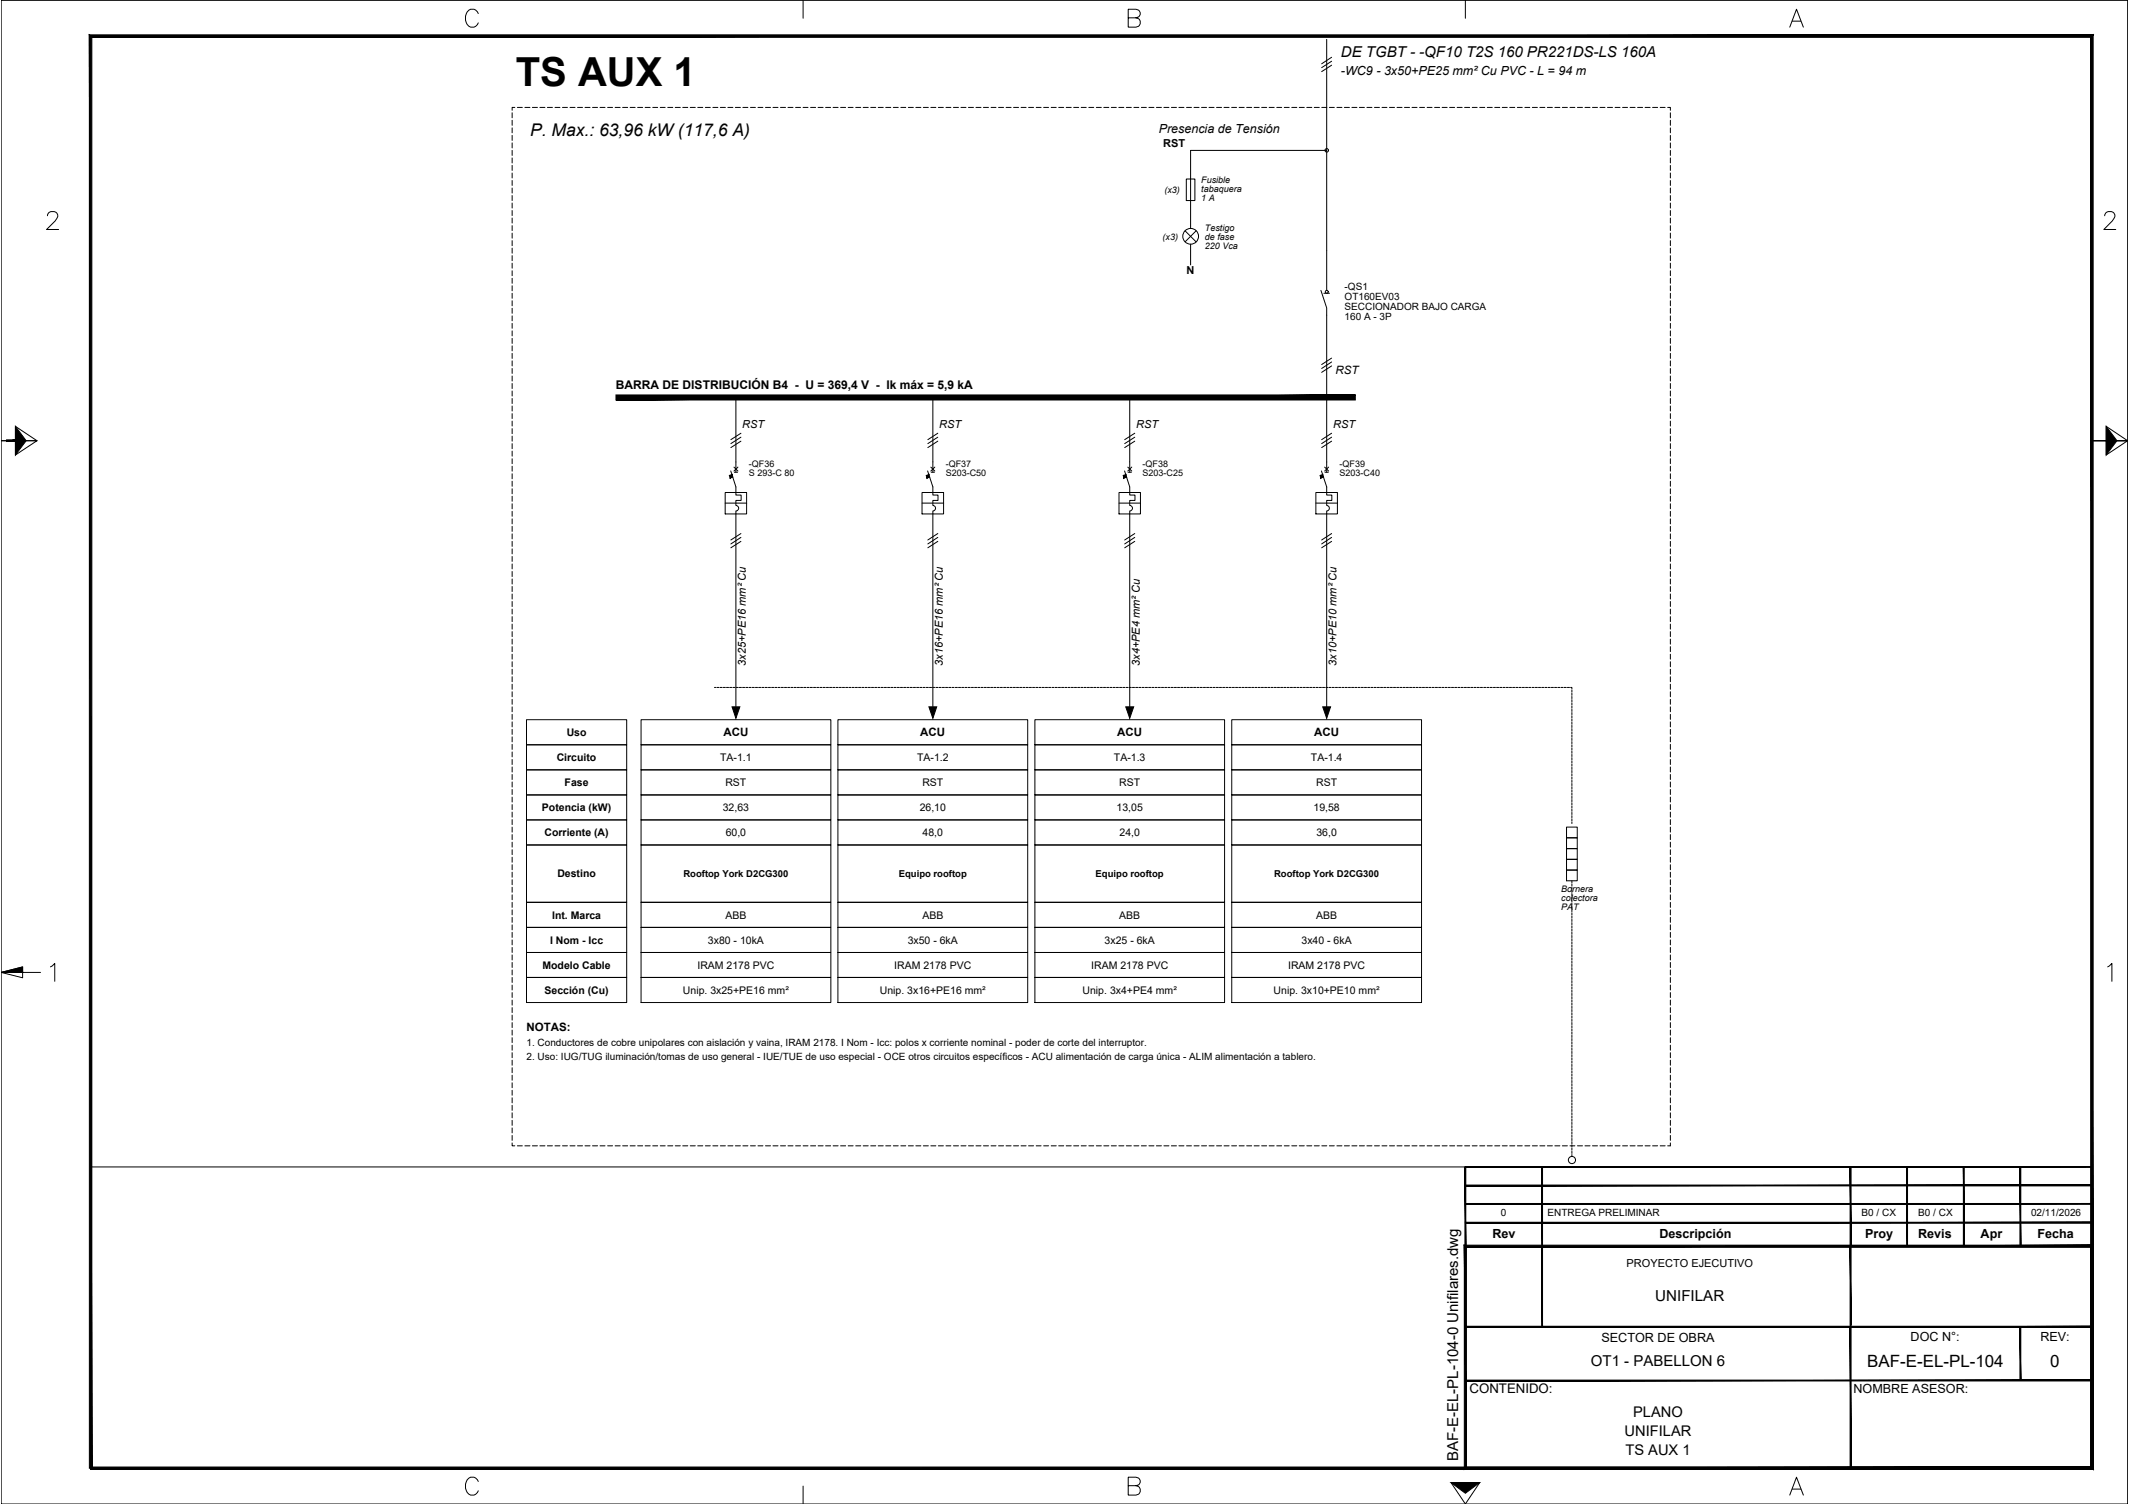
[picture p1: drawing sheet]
<svg xmlns="http://www.w3.org/2000/svg" width="841mm" height="594mm" viewBox="0 0 841 594" stroke-linecap="round" stroke-linejoin="round" font-family="sans-serif">
<!-- layer: UNI-MARCO -->
<g fill="none" stroke="#000" stroke-width=".4">
<path d="M202.3 44.5v2M202.3 47.5v2M202.3 50.5v2M202.3 53.5v2M202.3 56.4v2M202.3 59.4v2M203.4 42.4h-1.1v1.2M204.4 42.4h1.9M207.3 42.4h2M210.3 42.4h2M213.3 42.4h2M216.2 42.4h2"/>
<path d="M219.2 42.4h2M222.2 42.4h2M225.2 42.4h2M228.1 42.4h2M231.1 42.4h2M234.1 42.4h2M237 42.4h2M240 42.4h2M243 42.4h2M246 42.4h1.9M248.9 42.4h2M251.9 42.4h2"/>
<path d="M254.8 42.4h2M257.9 42.4h1.9M260.8 42.4h2M263.8 42.4h2M266.7 42.4h2M269.7 42.4h2M272.7 42.4h2M275.6 42.4h2M278.6 42.4h2M281.6 42.4h2M284.6 42.4h2M287.5 42.4h2"/>
<path d="M290.5 42.4h2M293.5 42.4h1.9M296.5 42.4h1.9M299.4 42.4h2M302.4 42.4h2M305.4 42.4h1.9M308.3 42.4h2M311.3 42.4h2M314.3 42.4h1.9M317.2 42.4h2M320.2 42.4h2M323.2 42.4h2"/>
<path d="M326.1 42.4h2M329.1 42.4h2M332.1 42.4h2M335.1 42.4h1.9M338 42.4h2M341 42.4h2M344 42.4h1.9M346.9 42.4h2M349.9 42.4h2M352.9 42.4h1.9M355.9 42.4h1.9M358.8 42.4h2"/>
<path d="M361.8 42.4h2M364.7 42.4h2M367.7 42.4h2M370.7 42.4h2M373.7 42.4h1.9M376.6 42.4h2M379.6 42.4h2M382.6 42.4h2M385.5 42.4h2M388.5 42.4h2M391.5 42.4h1.9M394.5 42.4h2"/>
<path d="M397.4 42.4h2M400.4 42.4h2M403.4 42.4h1.9M406.3 42.4h2M409.3 42.4h2M412.3 42.4h1.9M415.2 42.4h2M418.2 42.4h2M421.2 42.4h2M424.1 42.4h2M427.1 42.4h2M430.1 42.4h2"/>
<path d="M433.1 42.4h2M436 42.4h2M439 42.4h2M442 42.4h1.9M444.9 42.4h2M447.9 42.4h2M450.9 42.4h1.9M453.9 42.4h1.9M456.8 42.4h2M459.8 42.4h2M462.7 42.4h2M465.7 42.4h2"/>
<path d="M468.7 42.4h2M471.7 42.4h2M474.6 42.4h2M477.6 42.4h2M480.6 42.4h2M483.5 42.4h2M486.5 42.4h2M489.5 42.4h2M492.5 42.4h2M495.4 42.4h2M498.4 42.4h2M501.4 42.4h1.9"/>
<path d="M504.4 42.4h1.9M507.3 42.4h2M510.3 42.4h2M513.2 42.4h2M516.2 42.4h2M519.2 42.4h2M522.1 42.4h2M525.1 42.4h2M528.1 42.4h2M531.1 42.4h2M534 42.4h2M537 42.4h2"/>
<path d="M540 42.4h2M543 42.4h1.9M545.9 42.4h2M548.9 42.4h2M551.9 42.4h1.9M554.8 42.4h2M557.8 42.4h2M560.8 42.4h1.9M563.8 42.4h1.9M566.7 42.4h2M569.7 42.4h2M572.6 42.4h2"/>
<path d="M575.6 42.4h2M578.6 42.4h2M581.6 42.4h1.9M584.5 42.4h2M587.5 42.4h2M590.5 42.4h2M593.4 42.4h2M596.4 42.4h2M599.4 42.4h1.9M602.4 42.4h1.9M605.3 42.4h2M608.3 42.4h2"/>
<path d="M611.3 42.4h1.9M614.2 42.4h2M617.2 42.4h2M620.2 42.4h1.9M623.1 42.4h2M626.1 42.4h2M629.1 42.4h2M632 42.4h2M635 42.4h2M638 42.4h2M641 42.4h1.9M643.9 42.4h2"/>
<path d="M646.9 42.4h2M649.9 42.4h1.9M652.8 42.4h2M655.8 42.4h2M658.8 42.4h1v1.2M659.8 44.5v2M659.8 47.5v2M659.8 50.5v2M659.8 53.5v2M659.8 56.4v2M659.8 59.4v2M202.3 62.4v2"/>
<path d="M202.3 65.3v2M202.3 68.3v2M202.3 71.3v2M202.3 74.3v2M202.3 77.2v2M659.8 62.4v2M659.8 65.3v2M659.8 68.3v2M659.8 71.3v2M659.8 74.3v2M659.8 77.2v2M202.3 80.2v2"/>
<path d="M202.3 83.2v1.9M202.3 86.1v2M202.3 89.1v2M202.3 92.1v2M202.3 95.1v1.9M202.3 98v2M659.8 80.2v2M659.8 83.2v1.9M659.8 86.1v2M659.8 89.1v2M659.8 92.1v2M659.8 95.1v1.9"/>
<path d="M659.8 98v2M202.3 101v2M202.3 103.9v2M202.3 106.9v2M202.3 109.9v2M202.3 112.9v2M202.3 115.8v2M202.3 118.8v2M659.8 101v2M659.8 103.9v2M659.8 106.9v2M659.8 109.9v2"/>
<path d="M659.8 112.9v2M659.8 115.8v2M659.8 118.8v2M202.3 121.8v2M202.3 124.8v1.9M202.3 127.7v2M202.3 130.7v2M202.3 133.7v2M202.3 136.6v2M202.3 139.6v2M659.8 121.8v2M659.8 124.8v1.9"/>
<path d="M659.8 127.7v2M659.8 130.7v2M659.8 133.7v2M659.8 136.6v2M659.8 139.6v2M202.3 142.6v1.9M202.3 145.6v1.9M202.3 148.5v2M202.3 151.5v2M202.3 154.4v2M202.3 157.4v2M659.8 142.6v1.9"/>
<path d="M659.8 145.6v1.9M659.8 148.5v2M659.8 151.5v2M659.8 154.4v2M659.8 157.4v2M202.3 160.4v2M202.3 163.4v1.9M202.3 166.3v2M202.3 169.3v2M202.3 172.3v2M202.3 175.2v2M202.3 178.2v2"/>
<path d="M659.8 160.4v2M659.8 163.4v1.9M659.8 166.3v2M659.8 169.3v2M659.8 172.3v2M659.8 175.2v2M659.8 178.2v2M202.3 181.2v1.9M202.3 184.2v1.9M202.3 187.1v2M202.3 190.1v2M202.3 193.1v1.9"/>
<path d="M202.3 196v2M202.3 199v2M659.8 181.2v1.9M659.8 184.2v1.9M659.8 187.1v2M659.8 190.1v2M659.8 193.1v1.9M659.8 196v2M659.8 199v2M202.3 202v1.9M202.3 204.9v2M202.3 207.9v2"/>
<path d="M202.3 210.9v2M202.3 213.8v2M202.3 216.8v2M202.3 219.8v2M659.8 202v1.9M659.8 204.9v2M659.8 207.9v2M659.8 210.9v2M659.8 213.8v2M659.8 216.8v2M659.8 219.8v2M202.3 222.8v1.9"/>
<path d="M202.3 225.7v2M202.3 228.7v2M202.3 231.7v2M202.3 234.6v2M202.3 237.6v2M659.8 222.8v1.9M659.8 225.7v2M659.8 228.7v2M659.8 231.7v2M659.8 234.6v2M659.8 237.6v2M202.3 240.6v1.9"/>
<path d="M202.3 243.6v1.9M202.3 246.5v2M202.3 249.5v2M202.3 252.4v2M202.3 255.4v2M202.3 258.4v2M659.8 240.6v1.9M659.8 243.6v1.9M659.8 246.5v2M659.8 249.5v2M659.8 252.4v2M659.8 255.4v2"/>
<path d="M659.8 258.4v2M202.3 261.4v2M202.3 264.3v2M202.3 267.3v2M202.3 270.3v2M202.3 273.2v2M202.3 276.2v2M202.3 279.2v1.9M659.8 261.4v2M659.8 264.3v2M659.8 267.3v2M659.8 270.3v2"/>
<path d="M659.8 273.2v2M659.8 276.2v2M659.8 279.2v1.9M202.3 282.2v2M202.3 285.1v2M202.3 288.1v2M202.3 291.1v1.9M202.3 294v2M202.3 297v2M202.3 300v2M659.8 282.2v2M659.8 285.1v2"/>
<path d="M659.8 288.1v2M659.8 291.1v1.9M659.8 294v2M659.8 297v2M659.8 300v2M202.3 303v1.9M202.3 305.9v2M202.3 308.9v2M202.3 311.8v2M202.3 314.8v2M202.3 317.8v2M659.8 303v1.9"/>
<path d="M659.8 305.9v2M659.8 308.9v2M659.8 311.8v2M659.8 314.8v2M659.8 317.8v2M202.3 320.8v2M202.3 323.7v2M202.3 326.7v2M202.3 329.7v2M202.3 332.7v1.9M202.3 335.6v2M202.3 338.6v2"/>
<path d="M659.8 320.8v2M659.8 323.7v2M659.8 326.7v2M659.8 329.7v2M659.8 332.7v1.9M659.8 335.6v2M659.8 338.6v2M202.3 341.6v1.9M202.3 344.5v2M202.3 347.5v2M202.3 350.4v2M202.3 353.5v1.9"/>
<path d="M202.3 356.4v2M202.3 359.4v2M659.8 341.6v1.9M659.8 344.5v2M659.8 347.5v2M659.8 350.4v2M659.8 353.5v1.9M659.8 356.4v2M659.8 359.4v2M202.3 362.3v2M202.3 365.3v2M202.3 368.3v2"/>
<path d="M202.3 371.3v1.9M202.3 374.2v2M202.3 377.2v2M659.8 362.3v2M659.8 365.3v2M659.8 368.3v2M659.8 371.3v1.9M659.8 374.2v2M659.8 377.2v2M202.3 380.2v2M202.3 383.1v2M202.3 386.1v2"/>
<path d="M202.3 389.1v1.9M202.3 392.1v1.9M202.3 395v2M202.3 398v2M659.8 380.2v2M659.8 383.1v2M659.8 386.1v2M659.8 389.1v1.9M659.8 392.1v1.9M659.8 395v2M659.8 398v2M202.3 401v1.9"/>
<path d="M202.3 403.9v2M202.3 406.9v2M202.3 409.9v1.9M202.3 412.8v2M202.3 415.8v2M202.3 418.8v2M659.8 401v1.9M659.8 403.9v2M659.8 406.9v2M659.8 409.9v1.9M659.8 412.8v2M659.8 415.8v2"/>
<path d="M659.8 418.8v2M202.3 421.7v2M202.3 424.7v2M202.3 427.7v2M202.3 430.7v1.9M202.3 433.6v2M202.3 436.6v2M202.3 439.6v2M659.8 421.7v2M659.8 424.7v2M659.8 427.7v2M659.8 430.7v1.9"/>
<path d="M659.8 433.6v2M659.8 436.6v2M659.8 439.6v2M202.3 451.5v1.1h1.1M202.3 442.5v2M202.3 445.5v2M202.3 448.5v1.9M204.4 452.6h1.9M207.3 452.6h2M210.3 452.6h2M213.3 452.6h2M216.2 452.6h2"/>
<path d="M219.2 452.6h2M222.2 452.6h2M225.2 452.6h2M228.1 452.6h2M231.1 452.6h2M234.1 452.6h2M237 452.6h2M240 452.6h2M243 452.6h2M246 452.6h1.9M248.9 452.6h2M251.9 452.6h2"/>
<path d="M254.8 452.6h2M257.9 452.6h1.9M260.8 452.6h2M263.8 452.6h2M266.7 452.6h2M269.7 452.6h2M272.7 452.6h2M275.6 452.6h2M278.6 452.6h2M281.6 452.6h2M284.6 452.6h2M287.5 452.6h2"/>
<path d="M290.5 452.6h2M293.5 452.6h1.9M296.5 452.6h1.9M299.4 452.6h2M302.4 452.6h2M305.4 452.6h1.9M308.3 452.6h2M311.3 452.6h2M314.3 452.6h1.9M317.2 452.6h2M320.2 452.6h2M323.2 452.6h2"/>
<path d="M326.1 452.6h2M329.1 452.6h2M332.1 452.6h2M335.1 452.6h1.9M338 452.6h2M341 452.6h2M344 452.6h1.9M346.9 452.6h2M349.9 452.6h2M352.9 452.6h1.9M355.9 452.6h1.9M358.8 452.6h2"/>
<path d="M361.8 452.6h2M364.7 452.6h2M367.7 452.6h2M370.7 452.6h2M373.7 452.6h1.9M376.6 452.6h2M379.6 452.6h2M382.6 452.6h2M385.5 452.6h2M388.5 452.6h2M391.5 452.6h1.9M394.5 452.6h2"/>
<path d="M397.4 452.6h2M400.4 452.6h2M403.4 452.6h1.9M406.3 452.6h2M409.3 452.6h2M412.3 452.6h1.9M415.2 452.6h2M418.2 452.6h2M421.2 452.6h2M424.1 452.6h2M427.1 452.6h2M430.1 452.6h2"/>
<path d="M433.1 452.6h2M436 452.6h2M439 452.6h2M442 452.6h1.9M444.9 452.6h2M447.9 452.6h2M450.9 452.6h1.9M453.9 452.6h1.9M456.8 452.6h2M459.8 452.6h2M462.7 452.6h2M465.7 452.6h2"/>
<path d="M468.7 452.6h2M471.7 452.6h2M474.6 452.6h2M477.6 452.6h2M480.6 452.6h2M483.5 452.6h2M486.5 452.6h2M489.5 452.6h2M492.5 452.6h2M495.4 452.6h2M498.4 452.6h2M501.4 452.6h1.9"/>
<path d="M504.4 452.6h1.9M507.3 452.6h2M510.3 452.6h2M513.2 452.6h2M516.2 452.6h2M519.2 452.6h2M522.1 452.6h2M525.1 452.6h2M528.1 452.6h2M531.1 452.6h2M534 452.6h2M537 452.6h2"/>
<path d="M540 452.6h2M543 452.6h1.9M545.9 452.6h2M548.9 452.6h2M551.9 452.6h1.9M554.8 452.6h2M557.8 452.6h2M560.8 452.6h1.9M563.8 452.6h1.9M566.7 452.6h2M569.7 452.6h2M572.6 452.6h2"/>
<path d="M575.6 452.6h2M578.6 452.6h2M581.6 452.6h1.9M584.5 452.6h2M587.5 452.6h2M590.5 452.6h2M593.4 452.6h2M596.4 452.6h2M599.4 452.6h1.9M602.4 452.6h1.9M605.3 452.6h2M608.3 452.6h2"/>
<path d="M611.3 452.6h1.9M614.2 452.6h2M617.2 452.6h2M620.2 452.6h1.9M623.1 452.6h2M626.1 452.6h2M629.1 452.6h2M632 452.6h2M635 452.6h2M638 452.6h2M641 452.6h1.9M643.9 452.6h2"/>
<path d="M646.9 452.6h2M649.9 452.6h1.9M652.8 452.6h2M655.8 452.6h2M659.8 442.5v2M659.8 445.5v2M659.8 448.5v1.9M659.8 451.5v1.1h-1"/>
</g>
<!-- layer: UNI-LIN -->
<g fill="none" stroke="#000" stroke-width=".4">
<path d="M524.1 15.6v99.1M526 25.8l-3.9 2.5M526 24.2l-3.9 2.5M526 22.6l-3.9 2.6M524.1 59.4h-53.8v30.8M468.6 70.7h3.4v8.5h-3.4zM468.1 91.2l4.4 4.4M470.3 96.4v8.3M472.5 91.2l-4.4 4.4M521.8 114.7l2.3 6.9v64.9M522.9 115.8h2.3M290.7 157v29.5"/>
<path d="M368.5 157v29.5M446.3 157v29.5M526 144.5l-3.9 2.6M526 143l-3.9 2.6M526 141.4l-3.9 2.6M292.7 174.3l-4 2.5M292.7 172.7l-4 2.5M292.7 171.1l-4 2.6M370.5 174.3l-4 2.5M370.5 172.7l-4 2.5M370.5 171.1l-4 2.6M448.3 174.3l-4 2.5"/>
<path d="M448.3 172.7l-4 2.5M448.3 171.1l-4 2.6M526 174.3l-3.9 2.5M526 172.7l-3.9 2.5M526 171.1l-3.9 2.6M286.5 194.5h8.4v8.5h-8.4zM286.5 198.7h8.4M288.7 186l2 6.3v3.3h2.1v2.1h-2.1v2a1.08 1.08 0 0 1 1.1 1 1.08 1.08 0 0 1-1.1 1.1v78.2M289.9 184.5l1.6 1.6M290.1 186.5h1.3M291.5 184.5l-1.6 1.6M364.2 194.5h8.5v8.5h-8.5z"/>
<path d="M364.2 198.7h8.5M366.4 186l2.1 6.3v3.3h2v2.1h-2v2a1.08 1.08 0 0 1 1.1 1 1.08 1.08 0 0 1-1.1 1.1v78.2M367.7 184.5l1.6 1.6M367.8 186.5h1.3M369.3 184.5l-1.6 1.6M442 194.5h8.5v8.5h-8.5zM442 198.7h8.5M444.2 186l2.1 6.3v3.3h2.1v2.1h-2.1v2a1.08 1.08 0 0 1 1.1 1 1.08 1.08 0 0 1-1.1 1.1v78.2M445.5 184.5l1.6 1.6M445.6 186.5h1.4M447.1 184.5l-1.6 1.6M519.8 194.5h8.5v8.5h-8.5z"/>
<path d="M519.8 198.7h8.5M522 186l2.1 6.3v3.3h2v2.1h-2v2a1.08 1.08 0 0 1 1 1 1.08 1.08 0 0 1-1 1.1v78.2M523.3 184.5l1.5 1.6M523.4 186.5h1.3M524.8 184.5l-1.5 1.6M292.7 213.8l-4 2.6M292.7 212.3l-4 2.6M292.7 210.7l-4 2.6M370.5 213.8l-4 2.6M370.5 212.3l-4 2.6M370.5 210.7l-4 2.6M448.3 213.8l-4 2.6"/>
<path d="M448.3 212.3l-4 2.6M448.3 210.7l-4 2.6M526 213.8l-3.9 2.6M526 212.3l-3.9 2.6M526 210.7l-3.9 2.6"/>
<circle cx="524.1" cy="59.4" r=".7"/>
<circle cx="470.3" cy="93.3" r="3.1"/>
<circle cx="524.1" cy="115.3" r=".57"/>
</g>
<!-- layer: UNI-BARRA -->
<path d="M243.3 156v2l292.1-2zM243.3 158l292.1-2v2z" fill="#000" stroke="#000" stroke-width=".4"/>
<!-- layer: UNI-TABLA -->
<g fill="none" stroke="#000" stroke-width=".4">
<path d="M208 284.3h39.6v9.9h-39.6zM208 294.2h39.6v9.9h-39.6zM253.2 284.3h75v9.9h-75zM253.2 294.2h75v9.9h-75zM331 284.3h75v9.9h-75zM331 294.2h75v9.9h-75zM408.8 284.3h74.9v9.9h-74.9zM408.8 294.2h74.9v9.9h-74.9zM486.6 284.3h75v9.9h-75zM486.6 294.2h75v9.9h-75zM208 304.1h39.6v9.9h-39.6zM208 314h39.6v9.9h-39.6z"/>
<path d="M253.2 304.1h75v9.9h-75zM253.2 314h75v9.9h-75zM331 304.1h75v9.9h-75zM331 314h75v9.9h-75zM408.8 304.1h74.9v9.9h-74.9zM408.8 314h74.9v9.9h-74.9zM486.6 304.1h75v9.9h-75zM486.6 314h75v9.9h-75zM208 323.9h39.6v9.9h-39.6zM208 333.8h39.6v22.6h-39.6zM253.2 323.9h75v9.9h-75zM253.2 333.8h75v22.6h-75z"/>
<path d="M331 323.9h75v9.9h-75zM331 333.8h75v22.6h-75zM408.8 323.9h74.9v9.9h-74.9zM408.8 333.8h74.9v22.6h-74.9zM486.6 323.9h75v9.9h-75zM486.6 333.8h75v22.6h-75zM208 356.4h39.6v9.9h-39.6zM253.2 356.4h75v9.9h-75zM331 356.4h75v9.9h-75zM408.8 356.4h74.9v9.9h-74.9zM486.6 356.4h75v9.9h-75zM208 366.3h39.6v9.9h-39.6z"/>
<path d="M208 376.2h39.6v9.9h-39.6zM253.2 366.3h75v9.9h-75zM253.2 376.2h75v9.9h-75zM331 366.3h75v9.9h-75zM331 376.2h75v9.9h-75zM408.8 366.3h74.9v9.9h-74.9zM408.8 376.2h74.9v9.9h-74.9zM486.6 366.3h75v9.9h-75zM486.6 376.2h75v9.9h-75zM208 386.1h39.6v9.9h-39.6zM253.2 386.1h75v9.9h-75zM331 386.1h75v9.9h-75z"/>
<path d="M408.8 386.1h74.9v9.9h-74.9zM486.6 386.1h75v9.9h-75z"/>
</g>
<!-- layer: UNI-LIN -->
<g fill="#000" stroke="#000" stroke-width=".4">
<path d="M289.2 279.2h3.1l-1.6 4.5zM366.9 279.2h3.1l-1.5 4.5zM444.7 279.2h3.1l-1.5 4.5zM522.5 279.2h3.1l-1.5 4.5z"/>
<path d="M289.1 187.5l.4 1-1 .3zM288.1 187.8l.4 1 .6-1.3z"/>
<path d="M366.9 187.5l.3 1-1 .3zM365.9 187.8l.3 1 .7-1.3z"/>
<path d="M444.7 187.5l.4 1-1.1 .3zM443.7 187.8l.3 1 .7-1.3z"/>
<path d="M522.5 187.5l.3 1-1 .3zM521.5 187.8l.3 1 .7-1.3z"/>
</g>
<!-- layer: UNI-PAT -->
<g fill="none" stroke="#000" stroke-width=".4">
<path d="M282.2 271.5h.5M283.2 271.5h.8M284.4 271.5h.9M285.7 271.5h.9M287 271.5h.8M288.2 271.5h.9M289.5 271.5h.9M290.8 271.5h.8M292.1 271.5h.8M293.3 271.5h.9M294.6 271.5h.8M295.9 271.5h.8"/>
<path d="M297.1 271.5h.9M298.4 271.5h.9M299.7 271.5h.8M300.9 271.5h.9M302.3 271.5h.8M303.5 271.5h.9M304.8 271.5h.8M306.1 271.5h.8M307.3 271.5h.9M308.6 271.5h.9M309.9 271.5h.8M311.1 271.5h.9"/>
<path d="M312.4 271.5h.9M313.7 271.5h.8M315 271.5h.8M316.2 271.5h.9M317.5 271.5h.8M318.8 271.5h.8M320 271.5h.9M321.4 271.5h.8M322.6 271.5h.9M323.9 271.5h.8M325.2 271.5h.8M326.4 271.5h.9"/>
<path d="M327.7 271.5h.8M329 271.5h.8M330.2 271.5h.9M331.5 271.5h.9M332.8 271.5h.8M334.1 271.5h.8M335.3 271.5h.9M336.6 271.5h.8M337.9 271.5h.8M339.1 271.5h.9M340.4 271.5h.9M341.7 271.5h.9"/>
<path d="M343 271.5h.8M344.3 271.5h.8M345.5 271.5h.9M346.8 271.5h.8M348.1 271.5h.8M349.3 271.5h.9M350.6 271.5h.9M351.9 271.5h.8M353.1 271.5h.9M354.4 271.5h.9M355.7 271.5h.8M357 271.5h.8"/>
<path d="M358.2 271.5h.9M359.5 271.5h.9M360.8 271.5h.9M362.1 271.5h.8M363.3 271.5h.9M364.6 271.5h.9M365.9 271.5h.8M367.2 271.5h.8M368.4 271.5h.9M369.7 271.5h.8M371 271.5h.8M372.2 271.5h.9"/>
<path d="M373.5 271.5h.9M374.8 271.5h.8M376 271.5h.9M377.4 271.5h.8M378.6 271.5h.9M379.9 271.5h.8M381.2 271.5h.8M382.4 271.5h.9M383.7 271.5h.9M385 271.5h.8M386.2 271.5h.9M387.5 271.5h.9"/>
<path d="M388.8 271.5h.8M390.1 271.5h.8M391.3 271.5h.9M392.6 271.5h.8M393.9 271.5h.8M395.1 271.5h.9M396.5 271.5h.8M397.7 271.5h.9M399 271.5h.8M400.3 271.5h.8M401.5 271.5h.9M402.8 271.5h.8"/>
<path d="M404.1 271.5h.8M405.3 271.5h.9M406.6 271.5h.9M407.9 271.5h.8M409.2 271.5h.8M410.4 271.5h.9M411.7 271.5h.8M413 271.5h.8M414.2 271.5h.9M415.5 271.5h.9M416.8 271.5h.9M418.1 271.5h.8"/>
<path d="M419.4 271.5h.8M420.6 271.5h.9M421.9 271.5h.8M423.2 271.5h.8M424.4 271.5h.9M425.7 271.5h.9M427 271.5h.8M428.2 271.5h.9M429.5 271.5h.9M430.8 271.5h.8M432.1 271.5h.8M433.3 271.5h.9"/>
<path d="M434.6 271.5h.9M435.9 271.5h.9M437.2 271.5h.8M438.4 271.5h.9M439.7 271.5h.9M441 271.5h.8M442.3 271.5h.8M443.5 271.5h.9M444.8 271.5h.8M446.1 271.5h.8M447.3 271.5h.9M448.6 271.5h.9"/>
<path d="M449.9 271.5h.8M451.1 271.5h.9M452.4 271.5h.9M453.7 271.5h.9M455 271.5h.8M456.3 271.5h.8M457.5 271.5h.9M458.8 271.5h.9M460.1 271.5h.8M461.3 271.5h.9M462.6 271.5h.9M463.9 271.5h.8"/>
<path d="M465.2 271.5h.8M466.4 271.5h.9M467.7 271.5h.8M469 271.5h.8M470.2 271.5h.9M471.5 271.5h.9M472.8 271.5h.9M474.1 271.5h.8M475.4 271.5h.8M476.6 271.5h.9M477.9 271.5h.8M479.2 271.5h.8"/>
<path d="M480.4 271.5h.9M481.7 271.5h.9M483 271.5h.8M484.3 271.5h.8M485.5 271.5h.9M486.8 271.5h.8M488.1 271.5h.8M489.3 271.5h.9M490.6 271.5h.9M491.9 271.5h.9M493.2 271.5h.8M494.5 271.5h.8"/>
<path d="M495.7 271.5h.9M497 271.5h.8M498.3 271.5h.8M499.5 271.5h.9M500.8 271.5h.8M502.1 271.5h.8M503.3 271.5h.9M504.6 271.5h.9M505.9 271.5h.8M507.2 271.5h.8M508.4 271.5h.9M509.7 271.5h.9"/>
<path d="M511 271.5h.9M512.3 271.5h.8M513.5 271.5h.9M514.8 271.5h.9M516.1 271.5h.8M517.4 271.5h.8M518.6 271.5h.9M519.9 271.5h.8M521.2 271.5h.8M522.4 271.5h.9M523.7 271.5h.9M525 271.5h.8"/>
<path d="M526.2 271.5h.9M527.5 271.5h.9M528.8 271.5h.9M530.1 271.5h.8M531.4 271.5h.8M532.6 271.5h.9M533.9 271.5h.9M535.2 271.5h.8M536.4 271.5h.9M537.7 271.5h.9M539 271.5h.8M540.3 271.5h.8"/>
<path d="M541.5 271.5h.9M542.8 271.5h.8M544.1 271.5h.8M545.3 271.5h.9M546.6 271.5h.9M547.9 271.5h.9M549.2 271.5h.8M550.5 271.5h.8M551.7 271.5h.9M553 271.5h.8M554.3 271.5h.8M555.5 271.5h.9"/>
<path d="M556.8 271.5h.9M558.1 271.5h.8M559.4 271.5h.8M560.6 271.5h.9M561.9 271.5h.8M563.2 271.5h.8M564.4 271.5h.9M565.7 271.5h.8M567 271.5h.9M568.3 271.5h.8M569.6 271.5h.8M570.8 271.5h.9"/>
<path d="M572.1 271.5h.8M573.4 271.5h.8M574.6 271.5h.9M575.9 271.5h.8M577.2 271.5h.8M578.4 271.5h.9M579.7 271.5h.9M581 271.5h.8M582.3 271.5h.8M583.5 271.5h.9M584.8 271.5h.8M586.1 271.5h.9"/>
<path d="M587.4 271.5h.8M588.6 271.5h.9M589.9 271.5h.9M591.2 271.5h.8M592.5 271.5h.8M593.7 271.5h.9M595 271.5h.8M596.3 271.5h.8M597.5 271.5h.9M598.8 271.5h.9M600.1 271.5h.8M601.3 271.5h.9"/>
<path d="M602.6 271.5h.9M603.9 271.5h.8M605.2 271.5h.8M606.5 271.5h.8M607.7 271.5h.9M609 271.5h.9M610.3 271.5h.8M611.5 271.5h.9M612.8 271.5h.9M614.1 271.5h.8M615.4 271.5h.8M616.6 271.5h.9"/>
<path d="M617.9 271.5h.8M619.2 271.5h.8M620.4 271.5h.5v.6M620.9 272.6v.8M620.9 273.8v.9M620.9 275.1v.8M620.9 276.4v.8M620.9 277.6v.9M620.9 278.9v.9M620.9 280.2v.8M620.9 281.4v.9M620.9 282.7v.9"/>
<path d="M620.9 284v.8M620.9 285.3v.8M620.9 286.5v.9M620.9 287.8v.9M620.9 289.1v.9M620.9 290.4v.8M620.9 291.6v.9M620.9 292.9v.9M620.9 294.2v.8M620.9 295.5v.8M620.9 296.7v.9M620.9 298v.8"/>
<path d="M620.9 299.3v.8M620.9 300.5v.9M620.9 301.8v.9M620.9 303.1v.8M620.9 304.3v.9M620.9 305.6v.9M620.9 306.9v.9M620.9 308.2v.8M620.9 309.5v.8M620.9 310.7v.9M620.9 312v.9M620.9 313.3v.8"/>
<path d="M620.9 314.6v.8M620.9 315.8v.9M620.9 317.1v.8M620.9 318.4v.8M620.9 319.6v.9M618.8 339.4h4.3v4.3h-4.3zM618.8 335.2h4.3v4.2h-4.3zM618.8 330.9h4.3v4.3h-4.3zM618.8 326.7h4.3v4.2h-4.3zM620.9 320.9v.8M620.9 322.2v.8M620.9 323.4v.9"/>
<path d="M620.9 324.7v.6M618.8 343.7h4.3v4.2h-4.3zM620.9 347.9v.8M620.9 349.1v.9M620.9 350.4v.9M620.9 351.7v.8M620.9 352.9v.9M620.9 354.2v.9M620.9 355.5v.8M620.9 356.8v.8M620.9 358v.9M620.9 359.3v.8"/>
<path d="M620.9 360.6v.8M620.9 361.8v.9M620.9 363.1v.9M620.9 364.4v.9M620.9 365.7v.8M620.9 367v.8M620.9 368.2v.9M620.9 369.5v.8M620.9 370.8v.8M620.9 372v.9M620.9 373.3v.9M620.9 374.6v.8"/>
<path d="M620.9 375.8v.9M620.9 377.1v.9M620.9 378.4v.8M620.9 379.7v.8M620.9 380.9v.9M620.9 382.2v.9M620.9 383.5v.9M620.9 384.8v.8M620.9 386.1v.8M620.9 387.3v.9M620.9 388.6v.8M620.9 389.9v.8"/>
<path d="M620.9 391.1v.9M620.9 392.4v.8M620.9 393.7v.8M620.9 394.9v.9M620.9 396.2v.9M620.9 397.5v.8M620.9 398.8v.8M620.9 400v.9M620.9 401.3v.9M620.9 402.6v.9M620.9 403.9v.8M620.9 405.1v.9"/>
<path d="M620.9 406.4v.9M620.9 407.7v.8M620.9 409v.8M620.9 410.2v.9M620.9 411.5v.8M620.9 412.8v.8M620.9 414v.9M620.9 415.3v.9M620.9 416.6v.8M620.9 417.8v.9M620.9 419.1v.9M620.9 420.4v.9"/>
<path d="M620.9 421.7v.8M620.9 423v.8M620.9 424.2v.9M620.9 425.5v.9M620.9 426.8v.8M620.9 428v.9M620.9 429.3v.9M620.9 430.6v.8M620.9 431.9v.8M620.9 433.1v.9M620.9 434.4v.8M620.9 435.7v.8"/>
<path d="M620.9 436.9v.9M620.9 438.2v.9M620.9 439.5v.9M620.9 440.8v.8M620.9 442.1v.8M620.9 443.3v.9M620.9 444.6v.8M620.9 445.9v.8M620.9 447.1v.9M620.9 448.4v.9M620.9 449.7v.8M620.9 450.9v.9"/>
<path d="M620.9 452.2v.9M620.9 453.5v.8M620.9 454.8v.8M620.9 456v.8"/>
<circle cx="621" cy="458.2" r="1.42"/>
</g>
<!-- layer: RO-ROTULO -->
<g fill="#000" stroke="#000" stroke-width=".4">
<path d="M578.7 460.9l.3 31.4v-31.4zM578.7 460.9l.3 31.4h-.3z"/>
<path d="M609 460.9l.3 31.4v-31.4zM609 460.9l.3 31.4h-.3z"/>
<path d="M730.8 460.9l.4 31.4v-31.4zM730.8 460.9l.4 31.4h-.4z"/>
<path d="M753.2 460.9l.3 31.4v-31.4zM753.2 460.9l.3 31.4h-.3z"/>
<path d="M775.6 460.9l.3 31.4v-31.4zM775.6 460.9l.3 31.4h-.3z"/>
<path d="M797.9 460.9l.4 31.4v-31.4zM797.9 460.9l.4 31.4h-.4z"/>
<path d="M578.9 475.7h247.4v-.3zM578.9 475.4h247.4l-247.4 .3z"/>
<path d="M578.9 468.4h247.4v-.3zM578.9 468.1h247.4l-247.4 .3z"/>
<path d="M578.9 461.1h247.4v-.3zM578.9 460.8h247.4l-247.4 .3z"/>
<path d="M826.2 460.9l.4 31.4v-31.4zM826.2 460.9l.4 31.4h-.4z"/>
<path d="M730.8 492.3l.4 31.2v-31.2zM730.8 492.3l.4 31.2h-.4z"/>
<path d="M579.3 492.7h246.6l.9-.9zM578.4 491.8h248.4l-247.5 .9zM578.4 491.8l.9 87.7v-86.8zM578.4 491.8l.9 87.7-.9 .9zM579.3 579.5l-.9 .9 247.5-.9zM578.4 580.4l247.5-.9 .9 .9zM825.9 492.7v86.8l.9 .9zM825.9 492.7l.9-.9v88.6z"/>
<path d="M578.9 483.2h247.4v-.4zM578.9 482.8h247.4l-247.4 .4z"/>
<path d="M578.9 523.9v.4l247.4-.4zM578.9 524.3l247.4-.4v.4z"/>
<path d="M609 492.3v31.8h.3zM609 492.3h.3v31.8z"/>
<path d="M797.9 524.1l.4 20.9v-20.9zM797.9 524.1l.4 20.9h-.4z"/>
<path d="M578.9 524.3h247.4v-.4zM578.9 523.9h247.4l-247.4 .4z"/>
<path d="M578.9 524.3h247.4v-.4zM578.9 523.9h247.4l-247.4 .4z"/>
<path d="M578.9 545.1v.4l247.4-.4zM578.9 545.5l247.4-.4v.4z"/>
<path d="M730.8 523.8v56.1h.4zM730.8 523.8h.4v56.1z"/>
</g>
<path d="M578.9 524.1h.1" fill="none" stroke="#000" stroke-width=".4"/>
<!-- layer: 0. ARQ - ROTULOS -->
<g fill="none" stroke="#000" stroke-width=".4">
<path d="M.5 .1h840v594h-840zM188.9 5.3a2.59 2.59 0 0 0-2.9-1.7 2.59 2.59 0 0 0-2.1 2.8 3.3 3.3 0 0 0 3.3 4.3l1.4-1 .3-.7M317.2 .1v7.1M445.7 7h3l1-.3a1.64 1.64 0 0 0 0-2.7l-1-.3h-3v7h3a1.84 1.84 0 0 0 1.8-1.8 1.84 1.84 0 0 0-1.8-1.9M578.9 .1v7.1M707 10.7l2.7-7 2.7 7M708 8.4h3.4M18.8 85.2a1.68 1.68 0 0 1 1.3-1.6h1.4a1.68 1.68 0 0 1 1 2.6l-4.1 4.4h4.8M831.4 85.2a1.68 1.68 0 0 1 1.4-1.6h1.3a1.68 1.68 0 0 1 1 2.6l-4 4.4h4.7M6.1 168.4l8.5 5.7h-14.1h14.1l-8.5 5.6zM826.3 174.1h14.2l-8.5 5.6v-11.3l8.5 5.7zM.5 384.1h8.4v2.1l-8.4-2.1 8.4-2.2v2.2h7.1"/>
<path d="M19.9 381.9l1.7-1.4v7.1M832.6 381.9l1.7-1.4v7.1M826.1 579.9h.1M826.1 579.9h.2zM826.1 579.9h.2M826.3 579.9h-.2M826.3 579.9h.1M188.9 585.2a2.59 2.59 0 0 0-2.9-1.7 2.59 2.59 0 0 0-2.1 2.7 3.3 3.3 0 0 0 3.3 4.4l.7-.4 1-1.3M317.2 587v7.1M445.7 586.8h3l1-.3a1.64 1.64 0 0 0 0-2.7l-1-.3h-3v7.1h3a1.87 1.87 0 0 0 1.8-1.9 1.87 1.87 0 0 0-1.8-1.9M573.2 585.6h11.3l-5.6 8.5zM707 590.6l2.7-7.1 2.7 7.1"/>
<path d="M708 588.2h3.4"/>
</g>
<g fill="#000" stroke="#000" stroke-width=".4">
<path d="M6.1 168.4l4.2 5.7-4.2 5.6zM832 168.4l4.3 5.7-4.3 5.6zM.5 384.1l8.4-2.2v2.2zM573.2 585.6h11.3l-5.6 4.2z"/>
<path d="M2.6 174.4l3.5-.6v.6zM2.6 173.8v.6l3.5-.6z"/>
<path d="M35.3 13.8v566.1h1zM35.3 13.8l1 .9v565.2zM35.3 13.8l1 .9 790.6-.9zM36.3 14.7l790.6-.9-1 .9zM826.9 13.8l-1 .9 1 565.7zM825.9 14.7l1 565.7-1-.9zM35.8 580.4h791.1l-1-.9zM35.8 579.5h790.1l-790.1 .9z"/>
</g>
<!-- layer: 1 -->
<path d="M35.8 14.3h790.5v446.6h-790.5z" fill="none" stroke="#000" stroke-width=".4"/>
<text font-size="15.8" x="203.8" y="34">TS AUX 1</text>
<text font-size="6.9" x="209.4" y="53.7">P. Max.: 63,96 kW (117,6 A)</text>
<g font-size="6.7">
<text x="809.9" y="539.9">0</text>
<text x="737.6" y="540.1">BAF-E-EL-PL-104</text>
</g>
<text font-size="6" x="653.9" y="514">UNIFILAR</text>
<g font-size="5.9">
<text x="529.7" y="22.6">DE TGBT - -QF10 T2S 160 PR221DS-LS 160A</text>
<text x="628.4" y="539.7">OT1 - PABELLON 6</text>
<text x="576" y="577.1" transform="rotate(-90 576 577.1)">BAF-E-EL-PL-104-0 Unifilares.dwg</text>
</g>
<g font-size="5.8">
<text x="645.1" y="559.7">PLANO</text>
<text x="641.7" y="567.2">UNIFILAR</text>
<text x="642.1" y="574.9">TS AUX 1</text>
</g>
<text font-size="5.2" x="580.5" y="550.3">CONTENIDO:</text>
<g font-size="5">
<text x="589.5" y="489.1">Rev</text>
<text x="655.5" y="489.2">Descripción</text>
<text x="736.8" y="489.1">Proy</text>
<text x="757.7" y="489.1">Revis</text>
<text x="782.4" y="489.1">Apr</text>
<text x="804.8" y="489.1">Fecha</text>
<text x="632.6" y="530.1">SECTOR DE OBRA</text>
<text x="754.8" y="529.8">DOC N°:</text>
<text x="806.1" y="529.8">REV:</text>
<text x="732.2" y="550.2">NOMBRE ASESOR:</text>
</g>
<g font-size="4.9">
<text x="529.7" y="29.7">-WC9 - 3x50+PE25 mm² Cu PVC - L = 94 m</text>
<text x="457.8" y="52.3">Presencia de Tensión</text>
</g>
<text font-size="4.7" x="243.3" y="153.5">BARRA DE DISTRIBUCIÓN B4 - U = 369,4 V - Ik máx = 5,9 kA</text>
<g font-size="4.5">
<text x="527.6" y="147.8">RST</text>
<text x="285.8" y="290.8">ACU</text>
<text x="363.6" y="290.8">ACU</text>
<text x="441.4" y="290.8">ACU</text>
<text x="519.1" y="290.8">ACU</text>
<text x="208" y="407.3">NOTAS:</text>
</g>
<g font-size="4.3">
<text x="459.5" y="58">RST</text>
<text x="468.8" y="108.2">N</text>
<text x="293.2" y="169">RST</text>
<text x="371.1" y="169">RST</text>
<text x="448.8" y="169">RST</text>
<text x="526.6" y="169">RST</text>
<text x="294.7" y="263.1" transform="rotate(-90 294.7 263.1)">3x25+PE16 mm² Cu</text>
<text x="372.4" y="263.1" transform="rotate(-90 372.4 263.1)">3x16+PE16 mm² Cu</text>
<text x="450.3" y="263.1" transform="rotate(-90 450.3 263.1)">3x4+PE4 mm² Cu</text>
<text x="528" y="263.1" transform="rotate(-90 528 263.1)">3x10+PE10 mm² Cu</text>
<text x="642.5" y="500.5">PROYECTO EJECUTIVO</text>
</g>
<g font-size="4.1">
<text x="223.9" y="290.7">Uso</text>
<text x="219.9" y="300.6">Circuito</text>
<text x="284.5" y="300.6">TA-1.1</text>
<text x="362.3" y="300.6">TA-1.2</text>
<text x="440.1" y="300.6">TA-1.3</text>
<text x="517.9" y="300.6">TA-1.4</text>
<text x="223.1" y="310.5">Fase</text>
<text x="286.6" y="310.5">RST</text>
<text x="364.4" y="310.5">RST</text>
<text x="442.1" y="310.5">RST</text>
<text x="519.9" y="310.5">RST</text>
<text x="214.1" y="320.4">Potencia (kW)</text>
<text x="285.5" y="320.4">32,63</text>
<text x="363.3" y="320.4">26,10</text>
<text x="441.1" y="320.4">13,05</text>
<text x="518.9" y="320.4">19,58</text>
<text x="215.1" y="330.3">Corriente (A)</text>
<text x="286.7" y="330.3">60,0</text>
<text x="364.4" y="330.3">48,0</text>
<text x="442.3" y="330.3">24,0</text>
<text x="520" y="330.3">36,0</text>
<text x="220.2" y="346.6">Destino</text>
<text x="218.1" y="362.9">Int. Marca</text>
<text x="286.6" y="362.9">ABB</text>
<text x="364.4" y="362.9">ABB</text>
<text x="442.1" y="362.9">ABB</text>
<text x="519.9" y="362.9">ABB</text>
<text x="217.3" y="372.8">I Nom - Icc</text>
<text x="279.7" y="372.8">3x80 - 10kA</text>
<text x="358.6" y="372.8">3x50 - 6kA</text>
<text x="436.4" y="372.8">3x25 - 6kA</text>
<text x="514.1" y="372.8">3x40 - 6kA</text>
<text x="214.3" y="382.7">Modelo Cable</text>
<text x="275.5" y="382.7">IRAM 2178 PVC</text>
<text x="353.3" y="382.7">IRAM 2178 PVC</text>
<text x="431.1" y="382.7">IRAM 2178 PVC</text>
<text x="508.8" y="382.7">IRAM 2178 PVC</text>
<text x="215.1" y="392.5">Sección (Cu)</text>
<text x="269.8" y="392.5">Unip. 3x25+PE16 mm²</text>
<text x="347.6" y="392.5">Unip. 3x16+PE16 mm²</text>
<text x="427.7" y="392.5">Unip. 3x4+PE4 mm²</text>
<text x="503.1" y="392.5">Unip. 3x10+PE10 mm²</text>
</g>
<g font-size="4">
<text x="531.2" y="114.6">-QS1</text>
<text x="531.2" y="118.5">OT160EV03</text>
<text x="531.2" y="122.5">SECCIONADOR BAJO CARGA</text>
<text x="531.2" y="126.5">160 A - 3P</text>
<text x="208" y="413">1. Conductores de cobre unipolares con aislación y vaina, IRAM 2178. I Nom - Icc: polos x corriente nominal - poder de corte del interruptor.</text>
<text x="208" y="418.6">2. Uso: IUG/TUG iluminación/tomas de uso general - IUE/TUE de uso especial - OCE otros circuitos específicos - ACU alimentación de carga única - ALIM alimentación a tablero.</text>
<text x="592.9" y="480.5">0</text>
<text x="611.3" y="480.5">ENTREGA PRELIMINAR</text>
<text x="735.4" y="480.5">B0 / CX</text>
<text x="757.8" y="480.5">B0 / CX</text>
<text x="802.3" y="480.5">02/11/2026</text>
</g>
<g font-size="3.8">
<text x="270" y="346.4">Rooftop York D2CG300</text>
<text x="355" y="346.4">Equipo rooftop</text>
<text x="432.8" y="346.4">Equipo rooftop</text>
<text x="503.3" y="346.4">Rooftop York D2CG300</text>
</g>
<g font-size="3.6">
<text x="460" y="76.3">(x3)</text>
<text x="474.6" y="72.2">Fusible</text>
<text x="474.6" y="75.7">tabaquera</text>
<text x="474.6" y="79.2">1 A</text>
<text x="459.2" y="94.6">(x3)</text>
<text x="476" y="91.2">Testigo</text>
<text x="476" y="94.8">de fase</text>
<text x="476" y="98.3">220 Vca</text>
<text x="295.8" y="184.6">-QF36</text>
<text x="373.6" y="184.6">-QF37</text>
<text x="451.4" y="184.6">-QF38</text>
<text x="529.2" y="184.6">-QF39</text>
<text x="295.8" y="188.1">S 293-C 80</text>
<text x="373.6" y="188.1">S203-C50</text>
<text x="451.4" y="188.1">S203-C25</text>
<text x="529.2" y="188.1">S203-C40</text>
<text x="616.7" y="352.2">Bornera</text>
<text x="616.7" y="355.7">colectora</text>
<text x="616.7" y="359.3">PAT</text>
</g>
</svg>
